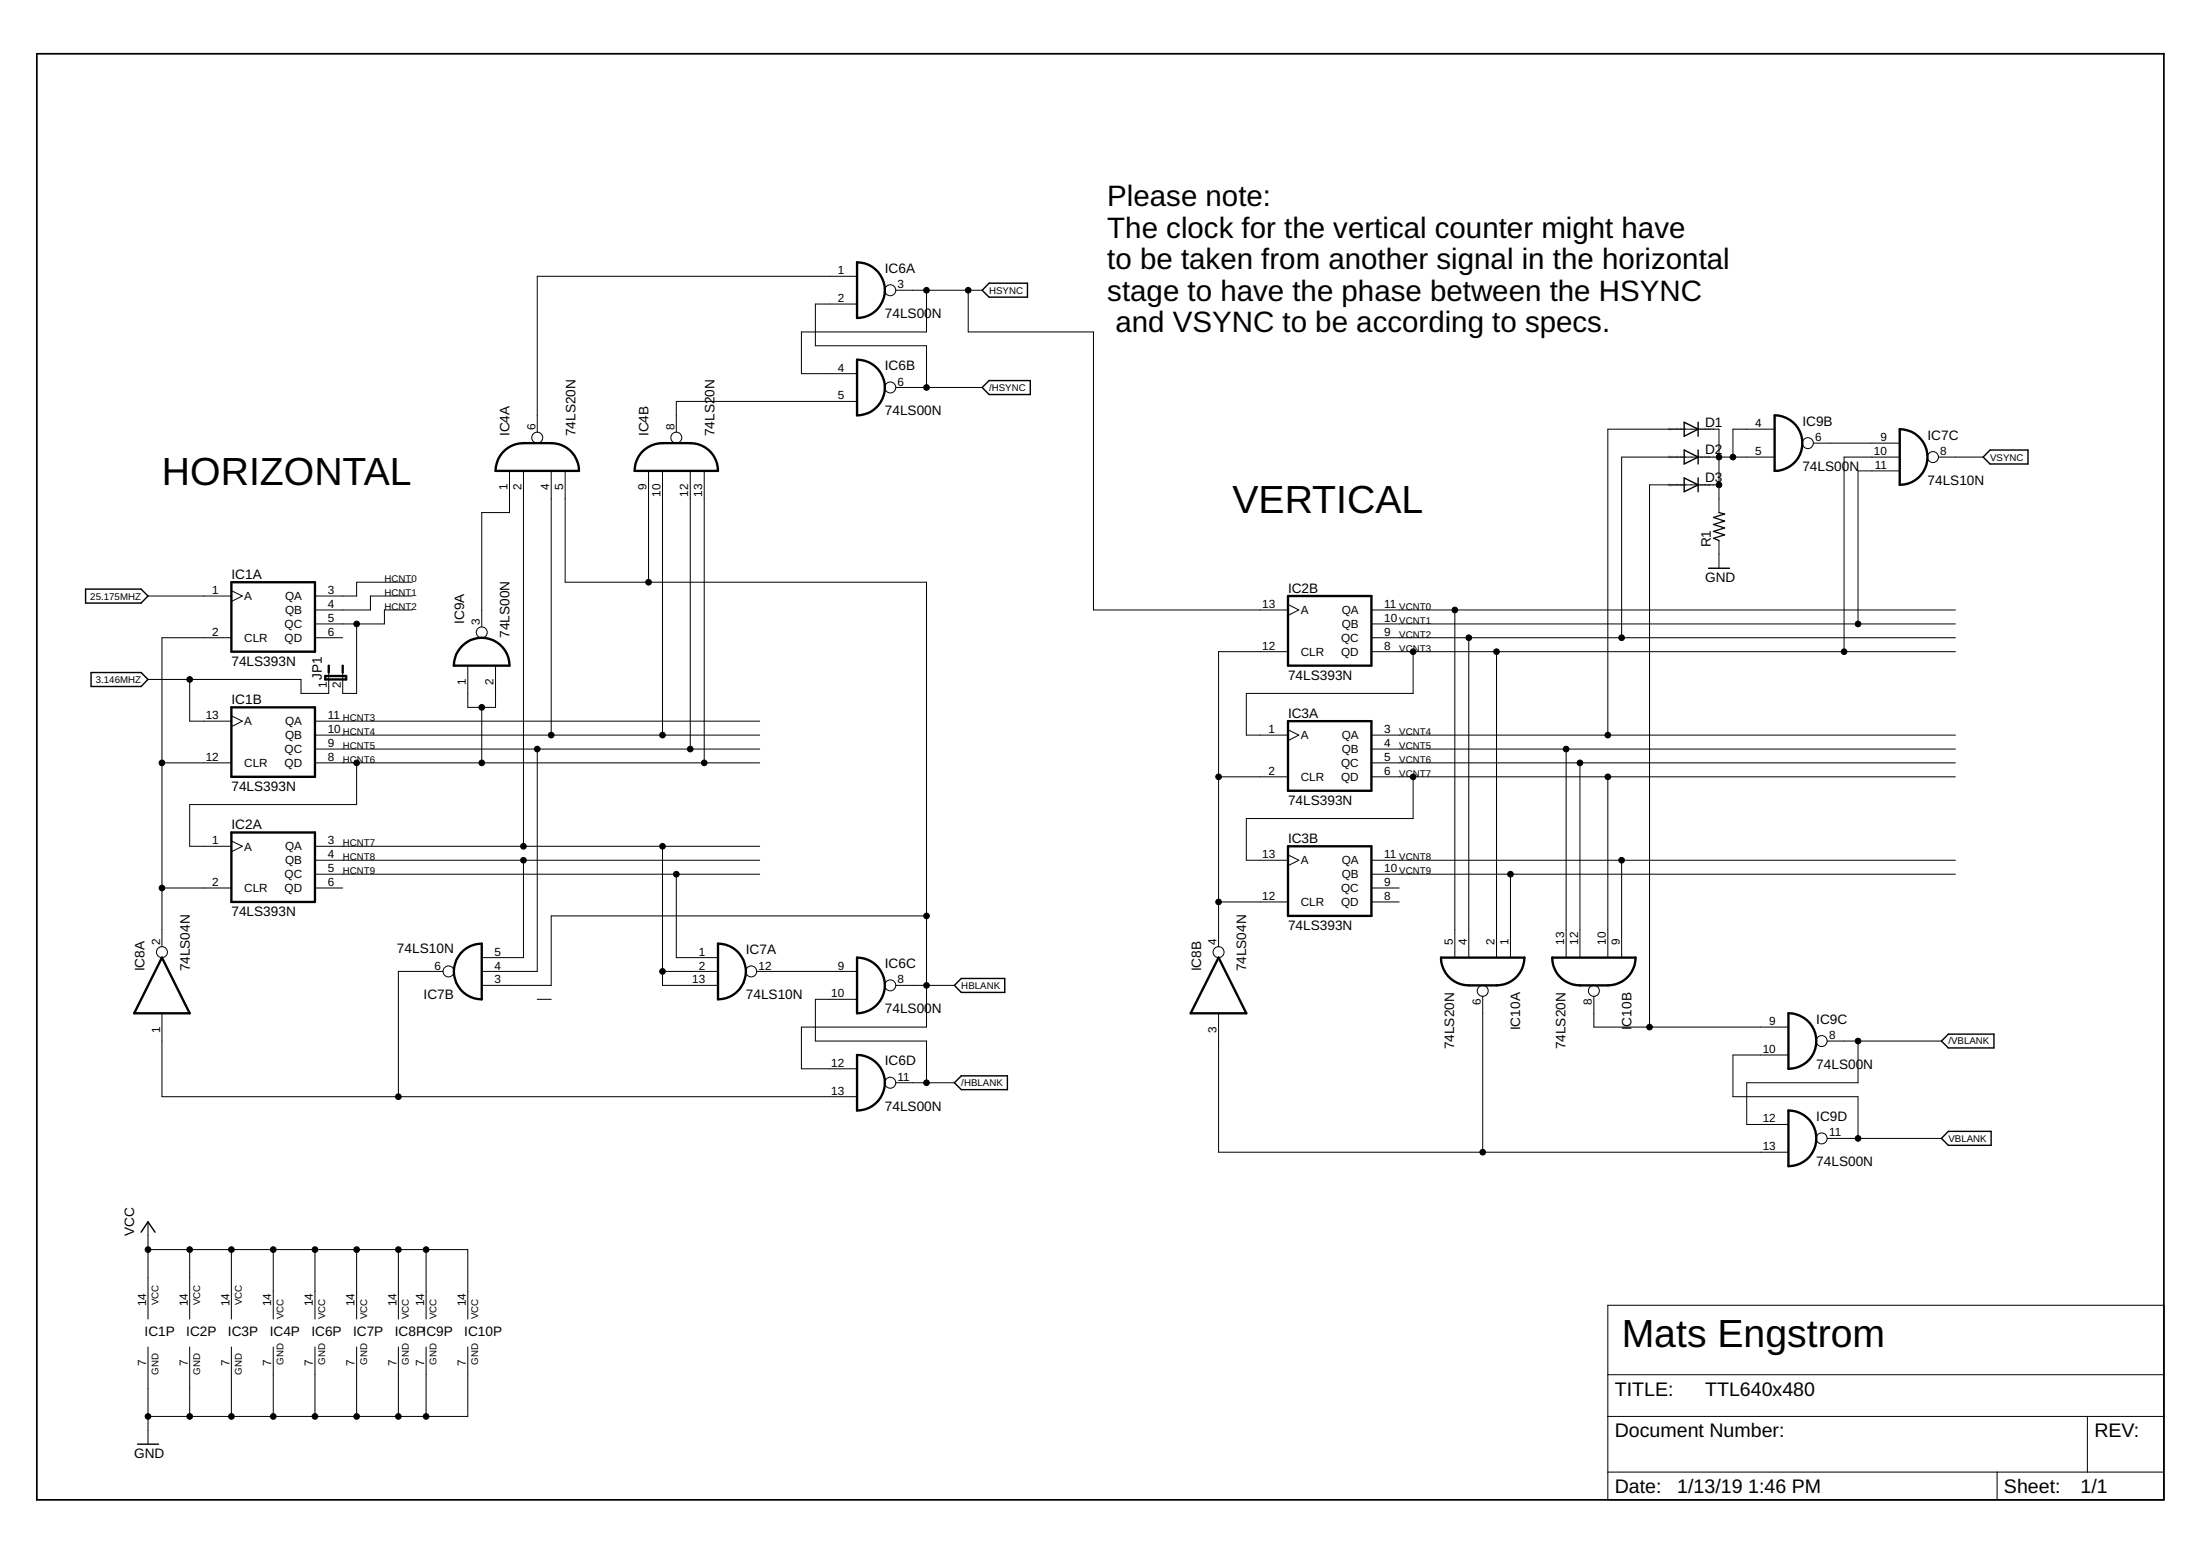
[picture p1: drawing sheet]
<svg xmlns="http://www.w3.org/2000/svg" width="297mm" height="210mm" viewBox="0 0 297 210" stroke-linecap="round" stroke-linejoin="round" font-family="sans-serif">
<g fill="none" stroke="#000" stroke-width=".19">
<path d="M133.5 38.2h5.2v1.9h-5.2l-.9-.9zM132.6 52.3l.9-.9h5.6v1.9h-5.6zM227.4 57l1.9 .9-1.9 1zM229.3 57v1.9M11.6 79.5h7.4l1 1-1 .9h-7.4zM227.4 60.7l1.9 1-1.9 .9zM227.4 64.5l1.9 .9-1.9 1zM229.3 60.7v1.9M229.3 64.5v1.9M230.7 76.7h2.8M268.7 60.7h5.1v1.9h-5.1l-.9-.9zM12.3 90.8h6.7l1 .9-1 1h-6.7z"/>
<path d="M129.8 132.1h5.9v1.9h-5.9l-.9-1zM128.9 146.2l.9-1h6.2v1.9h-6.2zM262.1 140.5l1-.9h6.1v1.9h-6.1zM263.1 152.7h5.7v1.9h-5.7l-1-.9zM19 166.3l1-1.4 .9 1.4M18.6 194.9h2.8"/>
</g>
<g fill="none" stroke="#000" stroke-width=".32">
<path d="M115.7 35.4a3.8 3.8 0 0 1 3.8 3.8 3.8 3.8 0 0 1-3.8 3.7zM115.7 48.6a3.8 3.8 0 0 1 3.8 3.7 3.8 3.8 0 0 1-3.8 3.8zM239.6 56.1a3.7 3.7 0 0 1 3.8 3.7 3.7 3.7 0 0 1-3.8 3.8zM256.5 57.9a3.8 3.8 0 0 1 3.7 3.8 3.8 3.8 0 0 1-3.7 3.7zM31.2 78.6h11.3v9.4h-11.3zM67.8 61.1a3.7 3.7 0 0 1 2.9-1.3h3.7a3.7 3.7 0 0 1 3.8 3.8h-11.3a3.9 3.9 0 0 1 .9-2.5zM86.6 61.1a3.8 3.8 0 0 1 2.9-1.3h3.7a3.7 3.7 0 0 1 3.7 3.8h-11.2a3.7 3.7 0 0 1 .9-2.5zM31.2 95.5h11.3v9.4h-11.3zM43.9 91.2h2.8v.5h-2.8zM44.4 89.9v.9M46.3 89.9v.9M62.2 87.4a3.7 3.7 0 0 1 4.2-1.1 3.7 3.7 0 0 1 2.4 3.6h-7.5a3.9 3.9 0 0 1 .9-2.5z"/>
<path d="M173.9 80.5h11.3v9.4h-11.3zM173.9 97.3h11.3v9.4h-11.3zM31.2 112.4h11.3v9.4h-11.3zM173.9 114.2h11.3v9.4h-11.3zM21.9 129.3l3.7 7.5h-7.5zM62.2 128.7a3.7 3.7 0 0 1 2.8-1.3v7.5a3.8 3.8 0 0 1-3.4-2.2 3.8 3.8 0 0 1 .6-4zM96.9 127.4a3.8 3.8 0 0 1 3.8 3.7 3.8 3.8 0 0 1-3.8 3.8zM115.7 129.3a3.8 3.8 0 0 1 3.8 3.7 3.8 3.8 0 0 1-3.8 3.8zM164.5 129.3l3.8 7.5h-7.5zM194.6 129.3h11.2a3.8 3.8 0 0 1-3.7 3.7h-3.8a3.7 3.7 0 0 1-3.7-3.7zM209.6 129.3h11.2a3.7 3.7 0 0 1-3.7 3.7h-3.8a3.7 3.7 0 0 1-3.7-3.7zM241.5 136.8a3.7 3.7 0 0 1 3.7 3.7 3.7 3.7 0 0 1-3.7 3.8z"/>
<path d="M115.7 142.4a3.7 3.7 0 0 1 3.8 3.8 3.7 3.7 0 0 1-3.8 3.7zM241.5 149.9a3.8 3.8 0 0 1 3.7 3.8 3.8 3.8 0 0 1-3.7 3.7z"/>
</g>
<g fill="none" stroke="#000" stroke-width=".14">
<path d="M115.7 37.3h-43.2v21.1M120.9 39.2h11.7M125.1 39.2v5.6h-16.9v5.6h7.5M130.7 39.2v5.6h16.9v37.5h26.3M115.7 41h-5.6v5.7h15v5.6M115.7 54.2h-24.4v4.2M120.9 52.3h11.7M239.6 57.9h-5.6v3.8M244.8 59.8h11.7M31.2 79.7l1.5 .8-1.5 .7M55.6 78.6h-7.4v1.9h-5.7M68.8 63.6v5.6h-3.8v15.4"/>
<path d="M70.7 63.6v50.6M74.4 63.6v35.6M76.3 63.6v15h48.8v60h-16.9v5.7h7.5M87.6 63.6v15M89.5 63.6v35.6M93.2 63.6v37.5M95.1 63.6v39.4M232.1 69.2v-11.3h-15v41.3M232.1 65.4h-9.4v73.2M232.1 73v3.7M239.6 61.7h-20.7v24.4M256.5 61.7h-7.5v26.3"/>
<path d="M256.5 63.6h-5.6v20.6M261.7 61.7h6.1M20 80.5h11.2M25.6 91.7v5.6h5.6M31.2 86.1h-9.3v41.7M31.2 96.6l1.5 .7-1.5 .8M42.5 86.1h3.8M42.5 97.3h60.1M42.5 99.2h60.1M44.4 90.8v2.8h-3.8v-1.9h-20.6M48.2 84.2v9.4h-1.9v-2.8M55.6 80.5h-5.6v1.8h-7.5"/>
<path d="M55.6 82.3h-3.7v1.9h-9.4M63.2 89.9v5.6h3.7v-5.6M65 95.5v7.5M173.9 81.6l1.5 .7-1.5 .8M173.9 88h-9.4v39.8M173.9 98.5l1.5 .7-1.5 .8M185.2 86.1h78.8M185.2 82.3h78.8M185.2 84.2h78.8M185.2 99.2h78.8M185.2 88h78.8M190.8 88v5.6h-22.5v5.6h5.6"/>
<path d="M196.4 82.3v47M198.3 86.1v43.2M202.1 88v41.3M21.9 103h9.3M21.9 119.9h9.3M31.2 113.5l1.5 .7-1.5 .8M42.5 103h60.1M42.5 101.1h60.1M42.5 114.2h60.1M42.5 119.9h3.8M42.5 116.1h60.1M42.5 118h60.1"/>
<path d="M48.2 103v5.6h-22.6v5.6h5.6M70.7 116.1v13.2h-5.7M72.5 101.1v30h-7.5M89.5 114.2v18.8h7.4M91.3 118v11.3h5.6M164.5 104.9h9.4M173.9 115.4l1.5 .7-1.5 .8M185.2 103h78.8M185.2 101.1h78.8M185.2 119.9h3.7M185.2 116.1h78.8M185.2 118h78.8"/>
<path d="M185.2 104.9h78.8M190.8 104.9v5.6h-22.5v5.6h5.6M203.9 118v11.3M211.5 101.1v28.2M213.3 103v26.3M217.1 104.9v24.4M218.9 116.1v13.2M21.9 136.8v11.2h93.8M59.8 131.1h-6v16.9M72.5 134.9h1.9M89.5 131.1h7.4M102.2 131.1h13.5"/>
<path d="M115.7 134.9h-5.6v5.6h15v5.7M120.9 133h8M125.1 123.6h-50.7v9.4h-9.4M164.5 121.8h9.4M164.5 136.8v18.7h77M185.2 121.8h3.7M200.2 134.5v21M215.2 134.5v4.1h26.3M120.9 146.2h8M241.5 142.4h-7.5v5.6h16.9v5.7M246.7 140.5h15.4M246.7 153.7h15.4"/>
<path d="M250.9 140.5v5.7h-15.1v5.6h5.7M20 168.7h43.2v9.4M20 164.9v13.2M25.6 168.7v9.4M31.2 168.7v9.4M36.9 168.7v9.4M42.5 168.7v9.4M48.2 168.7v9.4M53.8 168.7v9.4M57.5 168.7v9.4M217.1 176.2h75.1v26.3h-75.1zM20 181.8v13.1"/>
<path d="M25.6 181.8v9.4M31.2 181.8v9.4M36.9 181.8v9.4M42.5 181.8v9.4M48.2 181.8v9.4M53.8 181.8v9.4M57.5 181.8v9.4M63.2 181.8v9.4h-43.2M217.1 191.2h75.1M217.1 198.7h75.1M217.1 185.6h75.1M269.6 198.7v3.8"/>
<path d="M281.8 191.2v7.5"/>
<circle cx="120.2" cy="39.2" r=".74"/>
<circle cx="72.5" cy="59.1" r=".74"/>
<circle cx="91.3" cy="59.1" r=".74"/>
<circle cx="120.2" cy="52.3" r=".74"/>
<circle cx="244.1" cy="59.8" r=".74"/>
<circle cx="261" cy="61.7" r=".74"/>
<circle cx="65" cy="85.4" r=".74"/>
<circle cx="21.9" cy="128.5" r=".74"/>
<circle cx="60.6" cy="131.1" r=".74"/>
<circle cx="101.4" cy="131.1" r=".74"/>
<circle cx="120.2" cy="133" r=".74"/>
<circle cx="164.5" cy="128.5" r=".74"/>
<circle cx="200.2" cy="133.8" r=".74"/>
<circle cx="215.2" cy="133.8" r=".74"/>
<circle cx="120.2" cy="146.2" r=".74"/>
<circle cx="246" cy="153.7" r=".74"/>
<circle cx="246" cy="140.5" r=".74"/>
</g>
<path d="M5 7.3h287.2v195.2h-287.2z" fill="none" stroke="#000" stroke-width=".23"/>
<path d="M232.1 69.2l.8 .2-1.5 .4 1.5 .5-1.5 .5 1.5 .5-1.5 .4 1.5 .5-1.5 .5 .7 .3" fill="none" stroke="#000" stroke-width=".17"/>
<g fill="#000" stroke="#000" stroke-width=".14">
<circle cx="125.1" cy="39.2" r=".38"/>
<circle cx="130.7" cy="39.2" r=".38"/>
<circle cx="125.1" cy="52.3" r=".38"/>
<circle cx="87.6" cy="78.6" r=".38"/>
<circle cx="232.1" cy="61.7" r=".38"/>
<circle cx="232.1" cy="65.4" r=".38"/>
<circle cx="234" cy="61.7" r=".38"/>
<circle cx="25.6" cy="91.7" r=".38"/>
<circle cx="48.2" cy="84.2" r=".38"/>
<circle cx="65" cy="95.5" r=".38"/>
<circle cx="74.4" cy="99.2" r=".38"/>
<circle cx="89.5" cy="99.2" r=".38"/>
<circle cx="190.8" cy="88" r=".38"/>
<circle cx="196.4" cy="82.3" r=".38"/>
<circle cx="198.3" cy="86.1" r=".38"/>
<circle cx="202.1" cy="88" r=".38"/>
<circle cx="217.1" cy="99.2" r=".38"/>
<circle cx="218.9" cy="86.1" r=".38"/>
<circle cx="249" cy="88" r=".38"/>
<circle cx="250.9" cy="84.2" r=".38"/>
<circle cx="21.9" cy="103" r=".38"/>
<circle cx="21.9" cy="119.9" r=".38"/>
<circle cx="48.2" cy="103" r=".38"/>
<circle cx="65" cy="103" r=".38"/>
<circle cx="70.7" cy="116.1" r=".38"/>
<circle cx="70.7" cy="114.2" r=".38"/>
<circle cx="72.5" cy="101.1" r=".38"/>
<circle cx="89.5" cy="114.2" r=".38"/>
<circle cx="91.3" cy="118" r=".38"/>
<circle cx="93.2" cy="101.1" r=".38"/>
<circle cx="95.1" cy="103" r=".38"/>
<circle cx="164.5" cy="104.9" r=".38"/>
<circle cx="190.8" cy="104.9" r=".38"/>
<circle cx="203.9" cy="118" r=".38"/>
<circle cx="211.5" cy="101.1" r=".38"/>
<circle cx="213.3" cy="103" r=".38"/>
<circle cx="217.1" cy="104.9" r=".38"/>
<circle cx="218.9" cy="116.1" r=".38"/>
<circle cx="89.5" cy="131.1" r=".38"/>
<circle cx="125.1" cy="133" r=".38"/>
<circle cx="125.1" cy="123.6" r=".38"/>
<circle cx="164.5" cy="121.8" r=".38"/>
<circle cx="222.7" cy="138.6" r=".38"/>
<circle cx="53.8" cy="148" r=".38"/>
<circle cx="125.1" cy="146.2" r=".38"/>
<circle cx="200.2" cy="155.5" r=".38"/>
<circle cx="250.9" cy="140.5" r=".38"/>
<circle cx="250.9" cy="153.7" r=".38"/>
<circle cx="20" cy="168.7" r=".38"/>
<circle cx="25.6" cy="168.7" r=".38"/>
<circle cx="31.2" cy="168.7" r=".38"/>
<circle cx="36.9" cy="168.7" r=".38"/>
<circle cx="42.5" cy="168.7" r=".38"/>
<circle cx="48.2" cy="168.7" r=".38"/>
<circle cx="53.8" cy="168.7" r=".38"/>
<circle cx="57.5" cy="168.7" r=".38"/>
<circle cx="20" cy="191.2" r=".38"/>
<circle cx="25.6" cy="191.2" r=".38"/>
<circle cx="31.2" cy="191.2" r=".38"/>
<circle cx="36.9" cy="191.2" r=".38"/>
<circle cx="42.5" cy="191.2" r=".38"/>
<circle cx="48.2" cy="191.2" r=".38"/>
<circle cx="53.8" cy="191.2" r=".38"/>
<circle cx="57.5" cy="191.2" r=".38"/>
</g>
<g font-size="5.3">
<text x="21.9" y="65.4">HORIZONTAL</text>
<text x="166.4" y="69.2">VERTICAL</text>
<text x="219" y="181.8">Mats Engstrom</text>
</g>
<g font-size="4">
<text x="149.5" y="27.9">Please note:</text>
<text x="149.5" y="32.1">The clock for the vertical counter might have</text>
<text x="149.5" y="36.3">to be taken from another signal in the horizontal</text>
<text x="149.5" y="40.6">stage to have the phase between the HSYNC</text>
<text x="150.6" y="44.8">and VSYNC to be according to specs.</text>
</g>
<g font-size="2.6">
<text x="218" y="188.4">TITLE:</text>
<text x="230.2" y="188.4">TTL640x480</text>
<text x="218" y="194">Document Number:</text>
<text x="282.8" y="194">REV:</text>
<text x="218" y="201.5">Date:</text>
<text x="226.5" y="201.5">1/13/19</text>
<text x="236" y="201.5">1:46 PM</text>
<text x="270.6" y="201.5">Sheet:</text>
<text x="280.9" y="201.5">1/1</text>
</g>
<g font-size="1.8">
<text x="119.5" y="36.8">IC6A</text>
<text x="119.5" y="42.9">74LS00N</text>
<text x="119.5" y="50">IC6B</text>
<text x="68.8" y="58.9" transform="rotate(-90 68.8 58.9)">IC4A</text>
<text x="77.7" y="58.9" transform="rotate(-90 77.7 58.9)">74LS20N</text>
<text x="87.6" y="58.9" transform="rotate(-90 87.6 58.9)">IC4B</text>
<text x="96.5" y="58.9" transform="rotate(-90 96.5 58.9)">74LS20N</text>
<text x="119.5" y="56.1">74LS00N</text>
<text x="230.2" y="57.6">D1</text>
<text x="243.4" y="57.5">IC9B</text>
<text x="260.2" y="59.3">IC7C</text>
<text x="230.2" y="61.3">D2</text>
<text x="230.2" y="65.1">D3</text>
<text x="243.4" y="63.6">74LS00N</text>
<text x="260.2" y="65.4">74LS10N</text>
<text x="231" y="73.9" transform="rotate(-90 231 73.9)">R1</text>
<text x="31.3" y="78.1">IC1A</text>
<text x="173.9" y="80">IC2B</text>
<text x="230.2" y="78.6">GND</text>
<text x="31.3" y="89.8">74LS393N</text>
<text x="62.7" y="84.2" transform="rotate(-90 62.7 84.2)">IC9A</text>
<text x="68.8" y="86.1" transform="rotate(-90 68.8 86.1)">74LS00N</text>
<text x="31.3" y="95">IC1B</text>
<text x="43.5" y="91.7" transform="rotate(-90 43.5 91.7)">JP1</text>
<text x="173.9" y="91.7">74LS393N</text>
<text x="173.9" y="96.9">IC3A</text>
<text x="31.3" y="106.7">74LS393N</text>
<text x="31.3" y="111.9">IC2A</text>
<text x="173.9" y="108.6">74LS393N</text>
<text x="173.9" y="113.8">IC3B</text>
<text x="31.3" y="123.6">74LS393N</text>
<text x="173.9" y="125.5">74LS393N</text>
<text x="19.5" y="131.1" transform="rotate(-90 19.5 131.1)">IC8A</text>
<text x="25.6" y="131.1" transform="rotate(-90 25.6 131.1)">74LS04N</text>
<text x="53.6" y="128.7">74LS10N</text>
<text x="100.7" y="128.8">IC7A</text>
<text x="119.5" y="130.7">IC6C</text>
<text x="162.2" y="131.1" transform="rotate(-90 162.2 131.1)">IC8B</text>
<text x="168.3" y="131.1" transform="rotate(-90 168.3 131.1)">74LS04N</text>
<text x="57.2" y="134.8">IC7B</text>
<text x="100.7" y="134.9">74LS10N</text>
<text x="119.5" y="136.8">74LS00N</text>
<text x="119.5" y="143.8">IC6D</text>
<text x="196.3" y="141.6" transform="rotate(-90 196.3 141.6)">74LS20N</text>
<text x="205.3" y="139.1" transform="rotate(-90 205.3 139.1)">IC10A</text>
<text x="211.4" y="141.6" transform="rotate(-90 211.4 141.6)">74LS20N</text>
<text x="220.3" y="139.1" transform="rotate(-90 220.3 139.1)">I</text>
<text x="220.3" y="138.6" transform="rotate(-90 220.3 138.6)">C10B</text>
<text x="245.2" y="138.2">IC9C</text>
<text x="119.5" y="149.9">74LS00N</text>
<text x="245.2" y="144.3">74LS00N</text>
<text x="245.2" y="151.3">IC9D</text>
<text x="245.2" y="157.4">74LS00N</text>
<text x="18.1" y="166.8" transform="rotate(-90 18.1 166.8)">VCC</text>
<text x="19.5" y="180.4">IC1P</text>
<text x="25.2" y="180.4">IC2P</text>
<text x="30.8" y="180.4">IC3P</text>
<text x="36.4" y="180.4">IC4P</text>
<text x="42" y="180.4">IC6P</text>
<text x="47.7" y="180.4">IC7P</text>
<text x="53.3" y="180.4">IC8PIC9P</text>
<text x="62.7" y="180.4">IC10P</text>
<text x="18.1" y="196.8">GND</text>
</g>
<g font-size="1.6">
<text x="113.1" y="37">1</text>
<text x="113.1" y="40.8">2</text>
<text x="121.2" y="38.9">3</text>
<text x="113.1" y="50.2">4</text>
<text x="113.1" y="53.9">5</text>
<text x="121.2" y="52">6</text>
<text x="72.3" y="58.1" transform="rotate(-90 72.3 58.1)">6</text>
<text x="91.1" y="58.1" transform="rotate(-90 91.1 58.1)">8</text>
<text x="237" y="57.7">4</text>
<text x="245.1" y="59.6">6</text>
<text x="253.9" y="59.6">9</text>
<text x="237" y="61.4">5</text>
<text x="253" y="61.4">10</text>
<text x="253.1" y="63.3">11</text>
<text x="262" y="61.4">8</text>
<text x="68.5" y="66.2" transform="rotate(-90 68.5 66.2)">1</text>
<text x="70.4" y="66.2" transform="rotate(-90 70.4 66.2)">2</text>
<text x="74.2" y="66.2" transform="rotate(-90 74.2 66.2)">4</text>
<text x="76" y="66.2" transform="rotate(-90 76 66.2)">5</text>
<text x="87.3" y="66.2" transform="rotate(-90 87.3 66.2)">9</text>
<text x="89.2" y="67.1" transform="rotate(-90 89.2 67.1)">10</text>
<text x="92.9" y="67.1" transform="rotate(-90 92.9 67.1)">12</text>
<text x="94.8" y="67.1" transform="rotate(-90 94.8 67.1)">13</text>
<text x="28.6" y="80.2">1</text>
<text x="33" y="81">A</text>
<text x="38.5" y="81">QA</text>
<text x="38.5" y="82.9">QB</text>
<text x="44.2" y="80.2">3</text>
<text x="44.2" y="82.1">4</text>
<text x="44.2" y="84">5</text>
<text x="170.4" y="82.1">13</text>
<text x="175.6" y="82.9">A</text>
<text x="181.2" y="82.9">QA</text>
<text x="186.9" y="82.1">11</text>
<text x="186.9" y="84">10</text>
<text x="28.6" y="85.8">2</text>
<text x="33" y="86.7">CLR</text>
<text x="38.4" y="84.8">QC</text>
<text x="38.4" y="86.7">QD</text>
<text x="44.2" y="85.8">6</text>
<text x="64.8" y="84.4" transform="rotate(-90 64.8 84.4)">3</text>
<text x="170.4" y="87.7">12</text>
<text x="175.6" y="88.5">CLR</text>
<text x="181.1" y="86.7">QC</text>
<text x="181.1" y="88.5">QD</text>
<text x="181.2" y="84.8">QB</text>
<text x="186.9" y="85.8">9</text>
<text x="186.9" y="87.7">8</text>
<text x="44.1" y="92.9" transform="rotate(-90 44.1 92.9)">1</text>
<text x="46" y="92.9" transform="rotate(-90 46 92.9)">2</text>
<text x="62.9" y="92.5" transform="rotate(-90 62.9 92.5)">1</text>
<text x="66.7" y="92.5" transform="rotate(-90 66.7 92.5)">2</text>
<text x="27.8" y="97.1">13</text>
<text x="33" y="97.9">A</text>
<text x="38.4" y="101.7">QC</text>
<text x="38.5" y="97.9">QA</text>
<text x="38.5" y="99.8">QB</text>
<text x="44.2" y="97.1">11</text>
<text x="44.2" y="99">10</text>
<text x="44.2" y="100.8">9</text>
<text x="171.3" y="99">1</text>
<text x="175.6" y="99.8">A</text>
<text x="181.2" y="99.8">QA</text>
<text x="181.2" y="101.7">QB</text>
<text x="186.9" y="99">3</text>
<text x="186.9" y="100.8">4</text>
<text x="27.8" y="102.7">12</text>
<text x="33" y="103.5">CLR</text>
<text x="38.4" y="103.5">QD</text>
<text x="44.2" y="102.7">8</text>
<text x="171.3" y="104.6">2</text>
<text x="175.6" y="105.4">CLR</text>
<text x="181.1" y="103.5">QC</text>
<text x="181.1" y="105.4">QD</text>
<text x="186.9" y="102.7">5</text>
<text x="186.9" y="104.6">6</text>
<text x="28.6" y="114">1</text>
<text x="44.2" y="114">3</text>
<text x="28.6" y="119.6">2</text>
<text x="33" y="114.8">A</text>
<text x="38.4" y="118.6">QC</text>
<text x="38.5" y="114.8">QA</text>
<text x="38.5" y="116.7">QB</text>
<text x="44.2" y="115.9">4</text>
<text x="44.2" y="117.7">5</text>
<text x="44.2" y="119.6">6</text>
<text x="170.4" y="115.9">13</text>
<text x="175.6" y="116.7">A</text>
<text x="181.2" y="116.7">QA</text>
<text x="181.2" y="118.6">QB</text>
<text x="186.9" y="115.9">11</text>
<text x="186.9" y="117.7">10</text>
<text x="186.9" y="119.6">9</text>
<text x="33" y="120.4">CLR</text>
<text x="38.4" y="120.4">QD</text>
<text x="170.4" y="121.5">12</text>
<text x="175.6" y="122.3">CLR</text>
<text x="181.1" y="120.4">QC</text>
<text x="181.1" y="122.3">QD</text>
<text x="186.9" y="121.5">8</text>
<text x="21.6" y="127.5" transform="rotate(-90 21.6 127.5)">2</text>
<text x="58.7" y="130.9">6</text>
<text x="66.8" y="130.9">4</text>
<text x="66.8" y="129">5</text>
<text x="94.3" y="129">1</text>
<text x="94.3" y="130.9">2</text>
<text x="102.4" y="130.9">12</text>
<text x="113.1" y="130.9">9</text>
<text x="164.3" y="127.5" transform="rotate(-90 164.3 127.5)">4</text>
<text x="196.2" y="127.5" transform="rotate(-90 196.2 127.5)">5</text>
<text x="198" y="127.5" transform="rotate(-90 198 127.5)">4</text>
<text x="201.8" y="127.5" transform="rotate(-90 201.8 127.5)">2</text>
<text x="203.7" y="127.5" transform="rotate(-90 203.7 127.5)">1</text>
<text x="211.2" y="127.5" transform="rotate(-90 211.2 127.5)">13</text>
<text x="213.1" y="127.5" transform="rotate(-90 213.1 127.5)">12</text>
<text x="216.8" y="127.5" transform="rotate(-90 216.8 127.5)">10</text>
<text x="218.7" y="127.5" transform="rotate(-90 218.7 127.5)">9</text>
<text x="66.8" y="132.8">3</text>
<text x="93.5" y="132.8">13</text>
<text x="112.2" y="134.6">10</text>
<text x="121.2" y="132.8">8</text>
<text x="199.9" y="135.6" transform="rotate(-90 199.9 135.6)">6</text>
<text x="214.9" y="135.6" transform="rotate(-90 214.9 135.6)">8</text>
<text x="21.6" y="139.4" transform="rotate(-90 21.6 139.4)">1</text>
<text x="164.3" y="139.4" transform="rotate(-90 164.3 139.4)">3</text>
<text x="238" y="142.1">10</text>
<text x="238.9" y="138.4">9</text>
<text x="247" y="140.3">8</text>
<text x="112.2" y="144">12</text>
<text x="112.2" y="147.8">13</text>
<text x="121.2" y="145.9">11</text>
<text x="238" y="151.5">12</text>
<text x="238" y="155.3">13</text>
<text x="247" y="153.4">11</text>
<text x="19.7" y="176.3" transform="rotate(-90 19.7 176.3)">14</text>
<text x="25.4" y="176.3" transform="rotate(-90 25.4 176.3)">14</text>
<text x="31" y="176.3" transform="rotate(-90 31 176.3)">14</text>
<text x="36.6" y="176.3" transform="rotate(-90 36.6 176.3)">14</text>
<text x="42.3" y="176.3" transform="rotate(-90 42.3 176.3)">14</text>
<text x="47.9" y="176.3" transform="rotate(-90 47.9 176.3)">14</text>
<text x="53.5" y="176.3" transform="rotate(-90 53.5 176.3)">14</text>
<text x="57.3" y="176.3" transform="rotate(-90 57.3 176.3)">14</text>
<text x="62.9" y="176.3" transform="rotate(-90 62.9 176.3)">14</text>
<text x="19.7" y="184.4" transform="rotate(-90 19.7 184.4)">7</text>
<text x="25.4" y="184.4" transform="rotate(-90 25.4 184.4)">7</text>
<text x="31" y="184.4" transform="rotate(-90 31 184.4)">7</text>
<text x="36.6" y="184.4" transform="rotate(-90 36.6 184.4)">7</text>
<text x="42.3" y="184.4" transform="rotate(-90 42.3 184.4)">7</text>
<text x="47.9" y="184.4" transform="rotate(-90 47.9 184.4)">7</text>
<text x="53.5" y="184.4" transform="rotate(-90 53.5 184.4)">7</text>
<text x="57.3" y="184.4" transform="rotate(-90 57.3 184.4)">7</text>
<text x="62.9" y="184.4" transform="rotate(-90 62.9 184.4)">7</text>
</g>
<g font-size="1.3">
<text x="133.6" y="39.6">HSYNC</text>
<text x="133.6" y="52.8">/HSYNC</text>
<text x="268.7" y="62.2">VSYNC</text>
<text x="12.2" y="80.9">25.175MHZ</text>
<text x="51.9" y="82.3">HCNT2</text>
<text x="51.9" y="78.6">HCNT0</text>
<text x="51.9" y="80.5">HCNT1</text>
<text x="188.9" y="82.3">VCNT0</text>
<text x="188.9" y="88">VCNT3</text>
<text x="188.9" y="84.2">VCNT1</text>
<text x="188.9" y="86.1">VCNT2</text>
<text x="12.9" y="92.2">3.146MHZ</text>
<text x="46.3" y="99.2">HCNT4</text>
<text x="46.3" y="101.1">HCNT5</text>
<text x="46.3" y="97.4">HCNT3</text>
<text x="188.9" y="99.2">VCNT4</text>
<text x="188.9" y="101.1">VCNT5</text>
<text x="46.3" y="103">HC</text>
<text x="48.2" y="103">NT6</text>
<text x="188.9" y="104.9">VCNT7</text>
<text x="188.9" y="103">VCNT6</text>
<text x="46.3" y="114.2">HCNT7</text>
<text x="46.3" y="116.1">HCNT8</text>
<text x="46.3" y="118">HCNT9</text>
<text x="188.9" y="116.1">VCNT8</text>
<text x="188.9" y="118">VCNT9</text>
<text x="129.8" y="133.5">HBLANK</text>
<text x="263.1" y="141">/VBLANK</text>
<text x="129.8" y="146.6">/HBLANK</text>
<text x="263.1" y="154.1">VBLANK</text>
<text x="21.4" y="176.2" transform="rotate(-90 21.4 176.2)">VCC</text>
<text x="27" y="176.2" transform="rotate(-90 27 176.2)">VCC</text>
<text x="32.7" y="176.2" transform="rotate(-90 32.7 176.2)">VCC</text>
<text x="38.3" y="178.1" transform="rotate(-90 38.3 178.1)">VCC</text>
<text x="43.9" y="178.1" transform="rotate(-90 43.9 178.1)">VCC</text>
<text x="49.6" y="178.1" transform="rotate(-90 49.6 178.1)">VCC</text>
<text x="55.2" y="178.1" transform="rotate(-90 55.2 178.1)">VCC</text>
<text x="58.9" y="178.1" transform="rotate(-90 58.9 178.1)">VCC</text>
<text x="64.6" y="178.1" transform="rotate(-90 64.6 178.1)">VCC</text>
<text x="21.4" y="185.6" transform="rotate(-90 21.4 185.6)">GND</text>
<text x="27" y="185.6" transform="rotate(-90 27 185.6)">GND</text>
<text x="32.7" y="185.6" transform="rotate(-90 32.7 185.6)">GND</text>
<text x="38.3" y="184.3" transform="rotate(-90 38.3 184.3)">GND</text>
<text x="43.9" y="184.3" transform="rotate(-90 43.9 184.3)">GND</text>
<text x="49.6" y="184.3" transform="rotate(-90 49.6 184.3)">GND</text>
<text x="55.2" y="184.3" transform="rotate(-90 55.2 184.3)">GND</text>
<text x="58.9" y="184.3" transform="rotate(-90 58.9 184.3)">GND</text>
<text x="64.6" y="184.3" transform="rotate(-90 64.6 184.3)">GND</text>
</g>
<g font-size=".4">
<text x="225.2" y="58.1">SpiceOrder 1</text>
<text x="229" y="58.1">SpiceOrder 2</text>
<text x="225.2" y="61.8">SpiceOrder 1</text>
<text x="225.2" y="65.6">SpiceOrder 1</text>
<text x="229" y="61.8">SpiceOrder 2</text>
<text x="229" y="65.6">SpiceOrder 2</text>
</g>
</svg>
